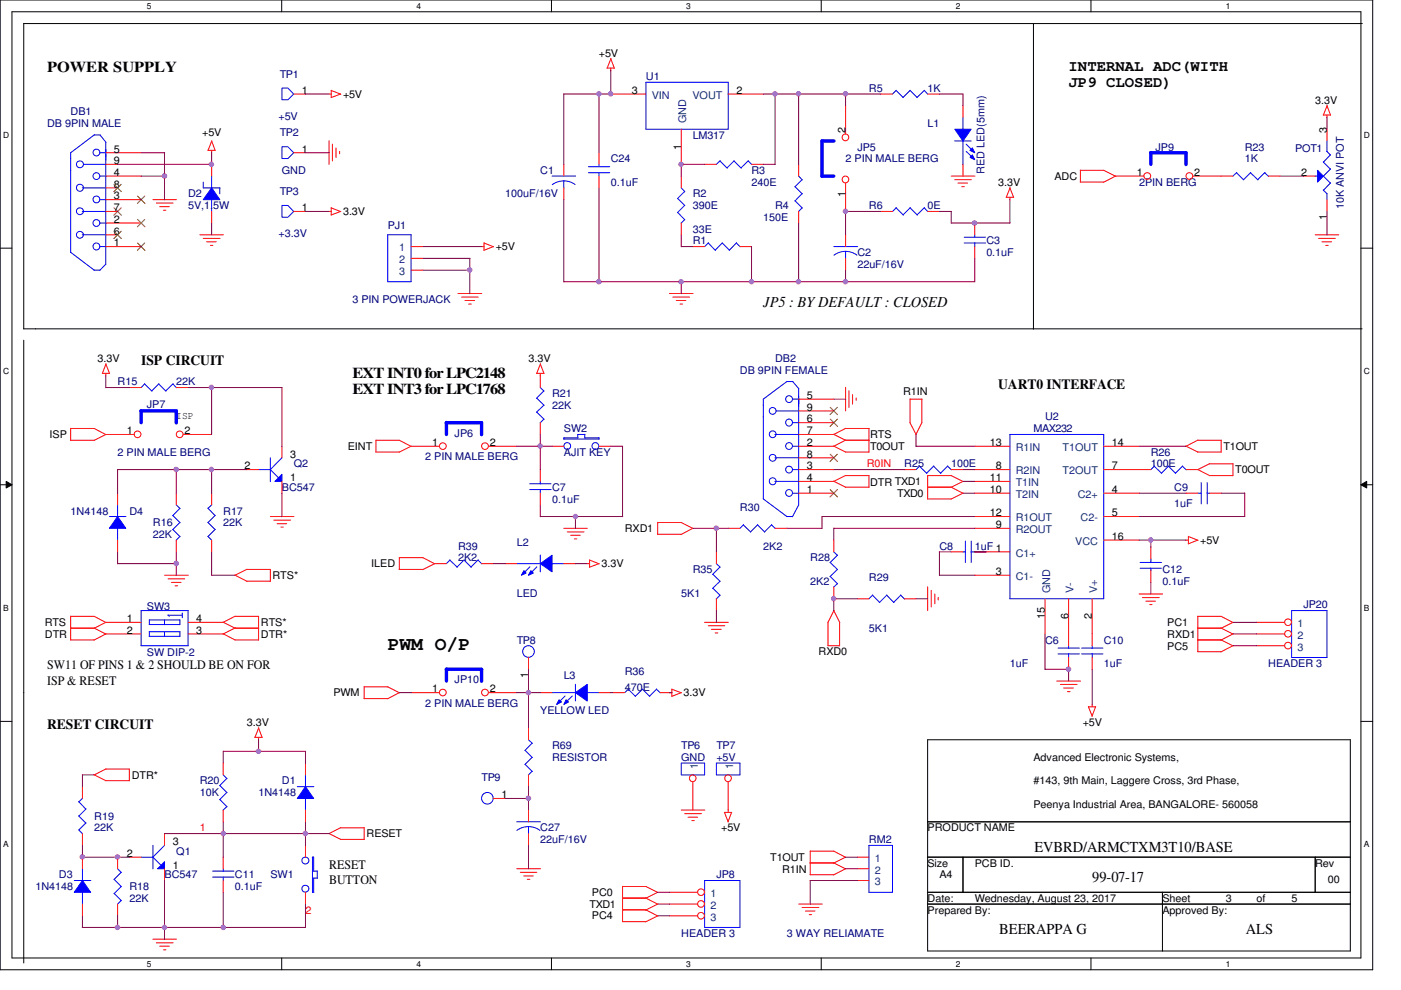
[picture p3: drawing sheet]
<svg xmlns="http://www.w3.org/2000/svg" width="297mm" height="210mm" viewBox="0 0 297 210" stroke-linecap="round" stroke-linejoin="round" font-family="sans-serif">
<path d="M0 0h291v205.6h-291zM2.5 2.5h286v200.6h-286z" fill="none" stroke="#000" stroke-width=".21"/>
<g fill="#fff">
<path d="M31.1 .3h1v2h-1z"/>
<path d="M31.1 203.4h1v2h-1z"/>
</g>
<path d="M59.7 0v2.5M59.7 203.1v2.5" fill="none" stroke="#000" stroke-width=".21"/>
<g fill="#fff">
<path d="M88.3 .3h1v2h-1z"/>
<path d="M88.3 203.4h1v2h-1z"/>
</g>
<path d="M116.9 0v2.5M116.9 203.1v2.5" fill="none" stroke="#000" stroke-width=".21"/>
<g fill="#fff">
<path d="M145.5 .3h1v2h-1z"/>
<path d="M145.5 203.4h1v2h-1z"/>
</g>
<path d="M174.1 0v2.5M174.1 203.1v2.5" fill="none" stroke="#000" stroke-width=".21"/>
<g fill="#fff">
<path d="M202.7 .3h1v2h-1z"/>
<path d="M202.7 203.4h1v2h-1z"/>
</g>
<path d="M231.3 0v2.5M231.3 203.1v2.5" fill="none" stroke="#000" stroke-width=".21"/>
<g fill="#fff">
<path d="M259.9 .3h1v2h-1z"/>
<path d="M259.9 203.4h1v2h-1z"/>
<path d="M.7 27.6h1.2v1.9h-1.2z"/>
<path d="M289.2 27.6h1.2v1.9h-1.2z"/>
<path d="M.7 77.7h1.2v2h-1.2z"/>
<path d="M289.2 77.7h1.2v2h-1.2z"/>
</g>
<path d="M0 52.6h2.5M288.5 52.6h2.5" fill="none" stroke="#000" stroke-width=".21"/>
<g fill="#fff">
<path d="M.7 127.8h1.1v2h-1.1z"/>
<path d="M289.2 127.8h1.1v2h-1.1z"/>
</g>
<path d="M0 102.8h2.5M1.3 102.1l1.2 .7-1.2 .7zM288.5 102.8l1.3-.7v1.4zM288.5 102.8h2.5" fill="none" stroke="#000" stroke-width=".21"/>
<path d="M1.3 102.1l1.2 .7-1.2 .7zM288.5 102.8l1.3-.7v1.4z" fill="#000"/>
<g fill="#fff">
<path d="M.7 178h1.1v2h-1.1z"/>
<path d="M289.2 178h1.1v2h-1.1z"/>
</g>
<g fill="none" stroke="#000" stroke-width=".21">
<path d="M5 5h283.8M5 5v64.7M219.1 5v64.8M5 69.7h283.8M5 72.1v132.1M0 153h2.5M196.7 156.8h89.6v44.8h-89.6zM288.5 153h2.5M196.7 174.2h89.6M196.7 181.7h89.6M196.7 189.2h89.6M196.7 191.7h89.6"/>
<path d="M204.2 181.7v7.5M246.5 189.2v12.5M278.8 181.7v7.5"/>
</g>
<g fill="none" stroke="#f00" stroke-width=".21">
<path d="M69.7 19.9h.5M70.2 19.1v1.6M70.2 19.2l2.1 .8M72.2 19.9l-2 .8M128.7 14.4h1.5M129.5 14.4v.6M129.5 12.4l.8 2.1M129.5 19.9h7.4M129.5 12.4l-.8 2M154.4 19.9h7.4M44.1 31.9h1.5M44.9 31.9v.5"/>
<path d="M44.9 29.9l.7 2M44.9 29.8l-.8 2.1M69.8 29.8v5M70.5 30.6v3.5M71.2 31.4v2M72 32.1v.5M144.4 27.4v7.4M201.7 37.3h5M202.4 38.1h3.5M203.1 38.8h2M203.9 39.6h.6M214.1 39.8l.8 2.1"/>
<path d="M214.2 39.8l-.8 2M280.5 24.4h1.6M281.3 24.4v.5M281.3 22.4l.8 2M281.4 22.4l-.8 2M32.4 42.3h5M33.1 43.1h3.6M33.9 43.8h2M34.7 44.6h.5M42.4 49.8h5M43.1 50.5h3.5M43.8 51.3h2"/>
<path d="M44.6 52h.5M69.7 44.8h.5M72.2 44.8l-2 .8M72.3 44.9l-2.1-.9v1.6M102.1 52.3h.5M102.6 51.5v1.5M102.6 51.5l2 .8M104.6 52.3l-2 .8M213.3 41.8h1.6M214.1 41.8v.6M278.8 49.8h5M279.6 50.5h3.5"/>
<path d="M280.3 51.3h2M281.1 52h.5M22.4 77.2l.8 2h-1.5M22.4 79.2v.5M22.5 77.1l-.8 2.1M97.1 62.2h5M97.9 63h3.5M98.6 63.7h2M99.4 64.5h.5M114.6 77.2l.7 2h-1.6M114.6 79.2v.5M114.6 77.1l-.8 2.1"/>
<path d="M141.9 62.2h5M142.7 63h3.5M143.4 63.7h2M144.2 64.5h.5M179.3 82.1v5M180 82.8v3.6M180.8 83.7v2M181.5 84.4v.5M57.3 109.5h5M58 110.3h3.6M58.8 111h2M59.6 111.8h.5"/>
<path d="M119.5 112h5M120.3 112.8h3.5M121 113.5h2M121.8 114.3h.5M124.5 119.5h.5M125 118.7v1.5M125 118.7l2 .8M127 119.5l-2 .8M251.4 114.5h.6M252 113.7v1.6M252 113.7l2 .9M254 114.5l-2.1 .8"/>
<path d="M34.9 122h5M35.6 122.7h3.6M36.4 123.5h2M37.1 124.2h.6M149.4 132h5M150.2 132.7h3.5M150.8 133.4h2.1M151.6 134.2h.6M196.7 124.4v5.1M197.4 125.2v3.5M198.2 125.9v2.1M198.9 126.7v.5"/>
<path d="M241.5 125.9h5M242.2 126.7h3.6M242.9 127.5h2.1M243.8 128.2h.5M54 156.3h1.5M54.8 156.3v.6M54.8 154.3l.8 2.1M54.9 154.3l-.8 2M141.9 146.9h.5M142.4 146.1v1.5M142.4 146.1l2.1 .8M144.4 146.9l-2 .8"/>
<path d="M224.1 144.4h5M224.8 145.1h3.5M225.5 145.9h2.1M226.3 146.6h.6M230.8 149.8l.8 2M230.8 149.9h1.5M231.6 149.3v.6M232.3 149.9l-.8 2M144.4 171.7h5M145.2 172.5h3.5M145.9 173.3h2M146.7 174h.5"/>
<path d="M153.6 172.2l.8 2M153.6 172.3h1.5M154.4 171.7v.6M155.1 172.3l-.8 2M32.4 199.1h5M33.1 199.9h3.6M109.6 184.2h5M110.3 185h3.5M111 185.7h2.1M111.8 186.4h.5M169.3 191.7h5M170 192.4h3.6"/>
<path d="M170.8 193.2h2M171.6 193.9h.5M33.9 200.6h2M34.7 201.4h.5"/>
</g>
<path d="M136.9 17.4h17.5v10h-17.5zM117 146.9h5M122 145.1v3.5M124.5 146.9h2.5" fill="none" stroke="#00f" stroke-width=".21"/>
<path d="M122 146.9l2.5-1.8v3.5z" fill-rule="evenodd" fill="#00f"/>
<path d="M122 146.9l2.5-1.8v3.5z" fill="none" stroke="#00f" stroke-width=".21"/>
<path d="M118.5 148.4l.5 .4-1 .6z" fill-rule="evenodd" fill="#00f"/>
<path d="M118.5 148.4l.5 .4-1 .6z" fill="none" stroke="#00f" stroke-width=".21"/>
<path d="M120 148.4l.5 .4-1 .6z" fill-rule="evenodd" fill="#00f"/>
<path d="M202.4 29.9h3.5M204.2 24.9v2.5M204.2 29.9v5M176 119.3l1.6 1.5M176.8 117l.8 .8M177.5 117.7l-1.5 1.6M176 122.2l1.6 1.6-.9 .7M177.5 120.7l-1.5 1.6M119.8 147.6l-1.5 1.5M120 148.4l.5 .4-1 .6zM121.3 147.6l-1.5 1.5" fill="none" stroke="#00f" stroke-width=".21"/>
<path d="M176.8 114.5v2.5M176.8 124.5v2.5M114.6 146.9h2.4M127 146.9h2.5" fill="none" stroke="#f00" stroke-width=".21"/>
<path d="M202.4 27.4h3.5l-1.7 2.5z" fill-rule="evenodd" fill="#00f"/>
<path d="M202.4 27.4h3.5l-1.7 2.5z" fill="none" stroke="#00f" stroke-width=".21"/>
<path d="M206.2 32.9l.5 1-1-.5z" fill-rule="evenodd" fill="#00f"/>
<path d="M206.2 32.9l.5 1-1-.5z" fill="none" stroke="#00f" stroke-width=".21"/>
<path d="M206.2 31.4l.5 1-1-.5z" fill-rule="evenodd" fill="#00f"/>
<g fill="none" stroke="#00f" stroke-width=".21">
<path d="M144.4 39.8l.8 .8M152.7 34.1l1.5 1.5M152.7 34.1l-.8 .7M155.6 34.1l1.5 1.5M155.7 34.1l-1.6 1.5M158.6 34.1l.8 .8M158.7 34.1l-1.6 1.5M168.6 39.6l1.5 1.5M169.3 37.3l.8 .8M170 38.1l-1.5 1.5M204.8 30.6l1.6 1.5M204.8 32.1l1.6 1.5"/>
<path d="M206.2 31.4l.5 1-1-.5zM82.2 49.8h5v9.9h-5zM143.7 42.1l1.5 1.5M143.7 45l1.5 1.6-.8 .7M145.2 40.6l-1.6 1.5M145.2 43.6l-1.6 1.5M150.2 51.5l1.5 1.6M150.2 51.5l-.8 .8M153.1 51.5l1.6 1.6M153.2 51.5l-1.6 1.5M156.1 51.5l.8 .8M156.2 51.5l-1.6 1.5"/>
<path d="M168.6 42.6l1.5 1.5M170 41.1l-1.5 1.5M170 44.1l-.7 .8M176.8 52.3h5M179.3 53.3l1.5 .3 .9 .5M179.3 53.3l-1.6 .3-.9 .5M179.3 53.3v1.5M204.4 51.5h4.6M204.4 50.3h4.6M206.7 49.8v.5M206.7 51.5v.8M185 126.2l1.5 1.6"/>
<path d="M185 126.2l-.8 .8M188 126.2l1.5 1.6M188 126.2l-1.5 1.5M191 126.2l.8 .8M191 126.2l-1.5 1.5M46.6 166.5l1.5 1.6M46.6 169.5l1.5 1.6M47.3 164.3l.8 .8M48.1 165.1l-1.5 1.5M48.1 168l-1.5 1.5M48.1 171l-.8 .8M63 166.8h3.5"/>
<path d="M64.8 164.3v2.5M64.8 169.2v2.5M45.1 186h4.5M45.1 184.7h4.5M47.3 184.2v.5M47.3 185.9v.8"/>
</g>
<g fill="none" stroke="#f00" stroke-width=".21">
<path d="M144.4 37.3v2.5M149.4 34.8h2.5M159.3 34.8h2.5M169.3 34.8v2.5M204.2 22.4v2.5M204.2 34.8v2.5M87.2 52.3h2.5M87.2 57.3h2.5M87.2 54.8h2.5M144.4 47.3v2.5M146.9 52.3h2.5M156.9 52.3h2.4"/>
<path d="M169.3 44.8v2.5M179.3 49.8v2.5M179.3 54.8v2.5M206.7 47.3v2.5M206.7 52.3v2.5M181.8 127h2.4M191.7 127h2.5M87.2 146.9h6M103.6 146.9h6M47.3 161.8v2.5M47.3 171.7v2.5M47.3 181.7v2.5"/>
<path d="M47.3 186.7v2.5"/>
<circle cx="93.9" cy="146.8" r=".71"/>
<circle cx="102.8" cy="146.8" r=".71"/>
</g>
<path d="M94.6 141.9h7.5v2.5M94.7 141.9v2.5" fill="none" stroke="#00f" stroke-width=".72"/>
<path d="M64.8 166.8l1.7 2.5h-3.5z" fill-rule="evenodd" fill="#00f"/>
<path d="M64.8 166.8l1.7 2.5h-3.5z" fill="none" stroke="#00f" stroke-width=".21"/>
<path d="M64.8 161.8v2.5M64.8 171.7v2.5" fill="none" stroke="#f00" stroke-width=".21"/>
<path d="M33.4 184.2l1.5-1.5v1.5z" fill-rule="evenodd" fill="#00f"/>
<g fill="none" stroke="#00f" stroke-width=".21">
<path d="M124.8 36.6h4.5M124.8 35.3h4.5M127 34.8v.6M127 36.6v.7M30.6 81.4l1.6 1.5M30.7 81.4l-.8 .8M33.7 81.4l1.5 1.5M33.7 81.4l-1.5 1.5M36.7 81.4l.7 .8M36.7 81.4l-1.6 1.5M36.7 109.3l1.5 1.5M36.7 112.3l1.5 1.5"/>
<path d="M37.4 107.1l.8 .7M38.1 107.8l-1.5 1.5M38.1 110.8l-1.5 1.5M38.1 113.7l-.8 .9M44.1 113.7l.8 .8M44.1 110.7l1.5 1.6M44.1 107.7l1.5 1.6M44.9 107l-.8 .8M45.6 112.2l-1.5 1.5M45.6 109.3l-1.5 1.5M95.4 118.7l1.5 1.6M95.4 118.7l-.7 .8"/>
<path d="M98.4 118.7l1.5 1.6M98.4 118.7l-1.5 1.5M101.3 118.7l.8 .8M101.4 118.7l-1.5 1.5M109.5 119.5h5.1M114.6 117.7v3.5M117 119.5h2.5M29.9 136.9h10M31.7 131.4h6.5l-.1 1.1M31.7 133.9h6.4v1.1M31.7 131.4l-.1 1h6.5M31.7 133.9v1h6.4"/>
<path d="M34.9 131.4v1.1M34.9 133.9v1.1M35.6 130.4l.3 .3M35.6 130.4h3.1M38.6 130v1M39.9 129.5v7.4M39.9 129.5h-10v7.4M133.2 146.1l1.5 1.6M133.3 146.1l-.8 .8M136.2 146.1l1.5 1.6M136.3 146.1l-1.6 1.5M139.2 146.1l.8 .8"/>
<path d="M139.2 146.1l-1.5 1.5M16.7 175.9l.8 .8M16.7 173l1.5 1.5M17.5 169.2l-.8 .8 1.5 1.5M18.2 174.5l-1.5 1.5M18.2 171.5l-1.5 1.5M32.4 179.2v5M34.9 179.2l-2.5 2.6M24.2 186.4l1.5 1.6M24.2 189.4l1.5 1.6M24.9 184.2l.8 .8M25.7 185l-1.5 1.5"/>
<path d="M25.7 188l-1.5 1.5M25.7 190.9l-.8 .8M29.9 181.7h2.5l1.8 1.8M33.4 184.2l1.5-1.5v1.5z"/>
<circle cx="112" cy="138.1" r="1.23"/>
</g>
<g fill="none" stroke="#f00" stroke-width=".21">
<path d="M127 32.4v2.4M127 37.3v2.5M179.3 22.4v6M179.3 38.8v6M22.4 92.1h6M27.4 82.2h2.5M37.4 82.2h2.5M38.9 92.1h6M37.4 104.6v2.5M37.4 114.5v2.5M44.9 104.6v2.5M44.9 114.5v2.5"/>
<path d="M92.2 119.5h2.5M102.1 119.5h2.5M22.4 132h7.5M22.4 134.4h7.5M39.9 132h7.4M39.9 134.4h7.4M112.1 139.4v2.5M130 146.9h2.5M140 146.9h2.4M17.5 166.8v2.5M17.5 176.7v2.5M34.9 176.7v2.5"/>
<path d="M24.9 181.7v2.5M24.9 191.7v2.5M27.4 181.7h2.5M34.9 184.2v2.5"/>
<circle cx="179.2" cy="29.1" r=".71"/>
<circle cx="179.2" cy="38" r=".71"/>
<circle cx="29.2" cy="92.1" r=".71"/>
<circle cx="38.1" cy="92.1" r=".71"/>
</g>
<path d="M174.2 37.3h2.6M176.8 29.9h-2.5v7.5M29.9 87.1h7.5v2.6M29.9 87.1v2.5" fill="none" stroke="#00f" stroke-width=".72"/>
<path d="M114.6 119.5l2.4-1.8v3.5z" fill-rule="evenodd" fill="#00f"/>
<path d="M114.6 119.5l2.4-1.8v3.5z" fill="none" stroke="#00f" stroke-width=".21"/>
<path d="M111.1 121l.4 .5-.9 .5z" fill-rule="evenodd" fill="#00f"/>
<path d="M111.1 121l.4 .5-.9 .5z" fill="none" stroke="#00f" stroke-width=".21"/>
<path d="M112.6 121l.5 .5-1 .5z" fill-rule="evenodd" fill="#00f"/>
<g fill="none" stroke="#00f" stroke-width=".21">
<path d="M43.1 38.6v1.3l3.5-.1M44.9 37.3v2.5M46.6 39.8v1.3M44.9 42.3v2.5M151.9 119.5l.8 .8M112.3 120.2l-1.5 1.6M112.6 121l.5 .5-1 .5zM113.8 120.2l-1.5 1.6M151.1 121.8l1.6 1.5M151.1 124.7l1.6 1.5M152.7 120.2l-1.6 1.6M152.7 123.2l-1.6 1.6"/>
<path d="M152.7 126.2l-.9 .8M184.2 179.2h5v10h-5zM66.2 181.7h.3M66.2 181.7v7.5M66.5 184.7h.8M66.5 186.1v3.1h-.3M66.5 181.7v3M66.5 186.2h.8M67.3 184.7v1.5"/>
<circle cx="64.7" cy="188.4" r=".74"/>
<circle cx="64.7" cy="182.5" r=".74"/>
</g>
<path d="M107.1 119.5h2.5M119.5 119.5h2.5M151.9 117v2.5M151.9 127v2.5M64.8 179.2v2.5M64.8 189.2v2.5M181.8 181.7h2.4M181.8 184.2h2.4M181.8 186.7h2.4" fill="none" stroke="#f00" stroke-width=".21"/>
<path d="M44.9 39.8l1.7 2.5h-3.5z" fill-rule="evenodd" fill="#00f"/>
<g fill="none" stroke="#00f" stroke-width=".21">
<path d="M44.9 39.8l1.7 2.5h-3.5zM23.2 109.5h3.5M24.9 107v2.5M24.9 112v2.5M157.6 111.3l1.6 1.5M157.6 111.3l-.7 .7M160.6 111.3l1.5 1.5M160.7 111.3l-1.6 1.5M163.6 111.3l.8 .8M163.6 111.3l-1.5 1.5M111.3 159.1l1.6 1.5M112.1 156.8l.8 .8"/>
<path d="M112.8 157.6l-1.5 1.5M109.6 174.2h5M111.3 162.1l1.6 1.5M112.1 175.3l1.4 .2 1 .6M112.1 175.3l-1.6 .2-.9 .6M112.1 175.3v1.5M112.8 160.6l-1.5 1.5M112.8 163.5l-.8 .8"/>
<circle cx="103.3" cy="169.3" r="1.23"/>
</g>
<path d="M44.9 34.8v2.5M44.9 44.8v2.5M154.4 112h2.5M164.3 112h2.5M112.1 154.3v2.5M104.6 169.3h2.5M112.1 164.3v2.5M112.1 171.7v2.5M112.1 176.7v2.5" fill="none" stroke="#f00" stroke-width=".21"/>
<path d="M24.9 109.5l1.8 2.5h-3.5z" fill-rule="evenodd" fill="#00f"/>
<path d="M59.8 18.7h1.2l1.3 1.2-1.3 1.3h-1.2zM59.8 31.1h1.2l1.3 1.3-1.3 1.2h-1.2zM59.8 43.6h1.2l1.3 1.2-1.3 1.3h-1.2zM24.9 109.5l1.8 2.5h-3.5z" fill="none" stroke="#00f" stroke-width=".21"/>
<g fill="none" stroke="#f00" stroke-width=".21">
<path d="M62.3 19.9h2.5M62.3 32.4h2.5M62.3 44.8h2.5M87.2 94.6h6M103.6 94.6h6M24.9 104.6v2.5M24.9 114.5v2.5"/>
<circle cx="93.9" cy="94.6" r=".71"/>
<circle cx="102.8" cy="94.6" r=".71"/>
</g>
<path d="M94.6 89.6h7.5v2.6M94.7 89.6v2.5" fill="none" stroke="#00f" stroke-width=".72"/>
<path d="M59.1 101.3l.7-.7v1.5h-1.5z" fill-rule="evenodd" fill="#00f"/>
<path d="M262.2 36.6l1.5 1.5M262.2 36.6l-.8 .7M265.1 36.6l1.6 1.5M265.2 36.6l-1.6 1.5M268.1 36.6l.8 .8M268.2 36.6l-1.5 1.5M54.8 99.6h2.5l1.8 1.7M57.3 97.1v5M59.8 97.1l-2.5 2.5M59.1 101.3l.7-.7v1.5h-1.5zM144.4 161.8h5v2.5h-5z" fill="none" stroke="#00f" stroke-width=".21"/>
<g fill="none" stroke="#f00" stroke-width=".21">
<path d="M258.9 37.3h2.5M268.9 37.3h2.5M52.3 99.6h2.5M59.8 94.6v2.5M59.8 102.1v2.5M146.9 165.8v5.9"/>
<circle cx="146.9" cy="165" r=".71"/>
</g>
<path d="M279.4 36.1l1.2 1.2-1.2 1.3z" fill="#00f"/>
<g fill="none" stroke="#00f" stroke-width=".21">
<path d="M117 37.3h5M119.5 38.4l1.5 .2 .9 .5M119.5 38.4l-1.5 .2-.9 .6M119.5 38.4v1.5M278.8 37.3h.6M279.4 36.1l1.2 1.2-1.2 1.3zM280.5 37.3l1.6 1.5M280.5 34.3l1.6 1.6M281.3 32.1l.8 .8M281.3 29.8v2.3M282.1 38.8l-1.5 1.5M282.1 35.8l-1.5 1.5"/>
<path d="M282.1 32.8l-1.5 1.6M280.5 40.3l.8 .8M281.3 41v1.3M151.9 161.8h5v2.5h-5zM15.7 186.7h3.6M17.5 184.1v2.6M17.5 189.1v2.6"/>
</g>
<g fill="none" stroke="#f00" stroke-width=".21">
<path d="M119.5 34.8v2.5M119.5 39.8v2.5M276.3 37.3h2.5M281.3 27.4v2.5M281.3 42.3v2.5M154.4 165.8v5.9"/>
<circle cx="154.4" cy="165" r=".71"/>
</g>
<path d="M17.5 186.7l1.7 2.5h-3.5z" fill-rule="evenodd" fill="#00f"/>
<g fill="none" stroke="#00f" stroke-width=".21">
<path d="M190 19.2l1.5 1.5M190 19.1l-.8 .8M193 19.2l1.5 1.5M193 19.1l-1.5 1.6M196 19.2l.7 .8M196 19.1l-1.6 1.6M17.4 39.8h5M17.7 34.8h4.7M20 28.6h1.2M20 28.6l-5 3.8v21.1M21.2 32.4h1.2M21.2 37.3h1.3"/>
<path d="M21.2 28.6l1.3 1.6M22.4 30.1v25.9l-1.2 1.3M14.9 53.5l5.1 3.8M17.4 49.8h5M17.4 44.8h5M19.9 57.3h1.3M21.2 52.3h1.3M21.2 47.3h1.3M21.2 42.3h1.3M190 44.1l1.5 1.5M190 44l-.8 .8M193 44.1l1.5 1.5"/>
<path d="M193 44l-1.5 1.6M196 44.1l.7 .8M196 44l-1.6 1.6M113.8 84.4l1.6 1.5-1.7 1.5M113.8 87.4l1.6 1.5M114.6 82.2l.8 .7M115.3 82.9l-1.6 1.6M115.3 88.9l-.8 .8M119.5 93.1h7.5M122.5 92.1h1.5M122.5 92.8h-3v.3M122.5 92.1v.8"/>
<path d="M123.9 92.8h3.1v.3M124 92.1v.7M164.3 92.1h5M164.3 97.1h5M164.5 87.1h4.8M166.8 80.9h1.3l1.3 1.5M166.9 80.9l-5.1 3.7v21.2M168 84.6h1.3M168.1 99.6h1.3M168.1 94.6h1.3M168.1 89.6h1.3M169.3 82.4v24.7"/>
<path d="M194.9 98.8l1.6 1.6M195 98.8l-.8 .8M197.9 98.8l1.6 1.6M198 98.8l-1.5 1.5M200.9 98.8l.8 .8M201 98.8l-1.6 1.5M214.1 92.1h19.9v34.9h-19.9zM244.7 98.8l1.6 1.6M244.8 98.8l-.8 .8M247.7 98.8l1.6 1.6M247.8 98.8l-1.6 1.5M250.7 98.8l.8 .8"/>
<path d="M250.7 98.8l-1.5 1.5M112.3 103.8h4.5M112.3 102.6h4.5M114.6 102.1v.5M114.6 103.8v.8M161.8 105.7l5 3.8h1.3M164.3 102.1h5M168.1 104.6h1.3M169.3 107.1h.1M169.3 107.1l-1.3 2.5M204.2 117h.5M204.7 114.7v4.6"/>
<path d="M205.9 117h.8M205.9 114.7v4.6M241.7 119.3h4.5M244 118.5v.8M254 104.6h.7M254.7 102.3v4.5M255.9 104.6h.6M255.9 102.3v4.5M224.3 138.6h4.6M224.3 137.4h4.6M226.6 136.9v.6M226.6 138.6v.8"/>
<path d="M229.3 138.6h4.5M229.3 137.4h4.5M231.6 136.9v.6M231.6 138.6v.8M241.7 120.5h4.5M244 120.4v.6M273.9 129.5h7.4v9.9h-7.4zM17.5 186.7l1.7 2.5h-3.5zM149.4 186.7h7.5v9.9h-7.5z"/>
<circle cx="16.9" cy="39.8" r=".75"/>
<circle cx="17" cy="34.8" r=".74"/>
<circle cx="20.4" cy="32.3" r=".72"/>
<circle cx="20.4" cy="37.3" r=".72"/>
<circle cx="17" cy="49.8" r=".74"/>
<circle cx="17" cy="44.8" r=".74"/>
<circle cx="20.4" cy="52.2" r=".73"/>
<circle cx="20.4" cy="47.3" r=".72"/>
<circle cx="20.4" cy="42.3" r=".72"/>
<circle cx="120.3" cy="94.6" r=".72"/>
<circle cx="126.2" cy="94.6" r=".72"/>
<circle cx="163.8" cy="97.1" r=".72"/>
<circle cx="163.8" cy="92.1" r=".72"/>
<circle cx="163.8" cy="87.1" r=".72"/>
<circle cx="167.3" cy="89.6" r=".73"/>
<circle cx="167.3" cy="94.6" r=".72"/>
<circle cx="167.3" cy="84.6" r=".72"/>
<circle cx="167.3" cy="99.6" r=".72"/>
<circle cx="163.8" cy="102" r=".73"/>
<circle cx="167.3" cy="104.5" r=".72"/>
</g>
<g fill="none" stroke="#f00" stroke-width=".21">
<path d="M186.7 19.9h2.5M196.7 19.9h2.5M22.4 37.3h7.5M22.4 39.8h2.5M22.4 34.8h2.5M22.4 32.4h7.5M229 38.6h5M229.1 36.1v2.5M229.1 36.1h5M234 36.1l2.6 1.3M242.5 37.3h-6l-2.5 1.4M252.9 37.3h6"/>
<path d="M22.4 44.8h2.5M22.4 52.3h7.5M22.4 47.3h7.5M22.4 42.3h7.5M22.4 49.8h2.5M186.7 44.8h2.5M196.7 44.8h2.5M114.6 79.7v2.5M14.9 93.3h5.1M15 90.8v2.5M15 90.8h5M20 90.8l2.5 1.4"/>
<path d="M22.4 92.1l-2.5 1.3M79.7 95.8h5M79.7 93.3h5M79.7 93.3v2.5M84.7 93.3l2.5 1.4M87.2 94.6l-2.6 1.3M114.6 89.6v2.5M114.6 99.6v2.5M117 94.6h2.5M127 94.6h2.5M169.3 99.6h7.5M169.3 89.6h7.5"/>
<path d="M169.3 97.1h7.5M169.3 87.1h7.5M169.3 84.6h7.5M176.7 94.6l2.6 1.2h4.9M176.7 92.1l2.5 1.2h5.1M179.3 90.8h5M179.3 93.3l-2.5 1.3h-7.5M179.3 90.8l-2.5 1.3h-7.5M184.2 90.8v5.1M191.7 99.6h2.5M192.9 89.6l1.3 2.5M193 84.6h2.5"/>
<path d="M193 84.6v5M195.4 84.6v5.1M195.4 89.6l-1.2 2.6M201.7 99.6h2.5M206.7 99.6h7.4M206.7 94.6h7.4M234 99.6h10M234 94.6h7.5M251.4 94.6l2.6 1.2M253.9 95.8h5M253.9 99.5l2.6 1.3M254 93.3h4.9v2.6"/>
<path d="M254 93.3l-2.5 1.3M256.5 98.3h4.9M256.5 98.3l-2.5 1.3h-2.5M261.4 98.3v2.6M84.7 118.2h5l2.5 1.3-2.6 1.3M84.7 118.2v2.5M114.6 104.6v2.5M139.4 113.3h5M139.4 110.7v2.6M139.4 110.8h5.1M144.4 110.8l2.5 1.3M146.9 112l-2.5 1.3"/>
<path d="M169.3 104.6h7.5M176.7 102l2.5 1.3h5M179.3 100.8h5M179.3 100.8l-2.5 1.3h-7.5M184.2 100.8v2.5M196.6 105.8h5.1M196.6 103.3h5.1M201.7 117h2.5M201.7 103.3l2.5 1.3M201.7 100.8l2.5 1.3M201.7 100.8h-5v5M204.2 104.6l-2.6 1.2"/>
<path d="M204.2 102.1l-2.6 1.2M206.7 104.6h7.4M206.7 102.1h7.4M206.7 117h7.4M206.7 109.5h7.4M206.7 112h7.4M234 104.6h7.5M234 109.5h7.5M234 114.5h7.5M244 116v2.5M251.5 104.6h2.5M256.4 100.8h5"/>
<path d="M256.5 104.6h2.4M14.9 135.7h5.1M14.9 133.2h5.1M20 133.2l2.5 1.3M20 130.7l2.5 1.3M20 130.7l-5-.1v5.1M22.4 134.4l-2.5 1.3M22.4 132l-2.5 1.2M47.3 131.9l2.5 1.3M47.3 134.4l2.5 1.3M49.8 135.7h5M49.8 133.2h5.1"/>
<path d="M49.8 121.9l2.5 1.3M49.8 130.7h5.1M49.9 130.6l-2.6 1.4M49.9 133.1l-2.6 1.3M52.3 123.2h5M52.3 120.7h5.1M52.4 120.7l-2.6 1.3M54.8 130.7v5M57.3 120.7v2.6M84.6 120.7h5.1M175.5 136.9h2.5M176.8 129.5l1.3 2.5"/>
<path d="M176.8 129.4l-1.2 2.5v5M178 132v4.9M206.7 122h7.4M221.6 127v7.4M226.6 127v9.9M226.6 139.4v2.5M231.6 127v9.9M231.6 139.4v2.5M244 121v2.5M253.9 138.2h5M253.9 135.7h5l2.5 1.2M253.9 133.2h5l2.5 1.3"/>
<path d="M261.4 136.9l-2.5 1.3M261.4 134.4l-2.5 1.3M261.4 132l-2.5 1.2M261.4 132l-2.5-1.3-4.9-.1v7.6M266.4 132h6M266.4 134.4h6M266.4 136.9h6M77.2 148.1h5M82.2 145.6l2.5 1.3M82.3 145.6h-5.1v2.5M84.7 146.9l-2.5 1.3M19.9 164.3l2.5 1.2"/>
<path d="M22.4 165.5h5M22.4 163.1h5.1M22.5 163l-2.5 1.3M27.4 163.1v2.5M72.2 175.5h5.1M72.3 175.5l-2.5 1.2M77.2 175.5v2.5h-5l-2.5-1.3M17.5 181.7v2.5M17.5 191.7v2.5M131.9 195.4h5M131.9 192.9h5.1l2.5 1.3M131.9 190.4h5.1l2.5 1.3"/>
<path d="M132 187.9v7.5M132 188h5l2.5 1.2M139.4 194.2l-2.5 1.3M139.4 189.2l-2.5 1.3M139.4 191.7l-2.5 1.3M141.9 189.2h6M141.9 191.7h6M141.9 194.2h6M171.7 185.5h5.1M171.7 183h5.1M171.8 180.4v5.1M171.8 180.5h5"/>
<path d="M176.8 183l2.5 1.2M176.8 180.5l2.5 1.3M179.3 184.2l-2.6 1.3M179.3 181.7l-2.6 1.3"/>
<circle cx="243.3" cy="37.3" r=".71"/>
<circle cx="252.2" cy="37.3" r=".71"/>
<circle cx="273.1" cy="134.4" r=".71"/>
<circle cx="273.1" cy="131.9" r=".71"/>
<circle cx="273.1" cy="136.9" r=".71"/>
<circle cx="148.6" cy="194.2" r=".71"/>
<circle cx="148.6" cy="191.7" r=".71"/>
<circle cx="148.6" cy="189.2" r=".71"/>
</g>
<g fill="none" stroke="#804000" stroke-width=".21">
<path d="M24.2 39.1l1.5 1.5M25.7 39.1l-1.6 1.5M24.2 44.1l1.5 1.5M24.2 49l1.5 1.6M25.7 44.1l-1.6 1.5M25.7 49l-1.6 1.6M29.2 51.5l1.5 1.6M29.2 46.5l1.5 1.6M29.2 41.6l1.5 1.5M30.7 51.5l-1.6 1.6M30.7 46.5l-1.6 1.6M30.7 41.6l-1.6 1.5"/>
<path d="M176 88.9l1.6 1.5M176 96.3l1.6 1.6M176 86.4l1.6 1.5M177.5 88.9l-1.5 1.5M177.5 96.3l-1.5 1.6M177.5 86.4l-1.5 1.5M176 103.8l1.6 1.6M177.5 103.8l-1.5 1.6"/>
</g>
<path d="M244 32.4h7.5v2.5M244 32.3v2.5" fill="none" stroke="#00f" stroke-width=".72"/>
<g fill="none" stroke="#800040" stroke-width=".21">
<path d="M64.7 19.9h5.1M119.5 19.9v14.9M127 19.9v12.5M129.5 14.9v5h-10M161.8 19.9h25M164.3 19.9v14.9M169.3 19.9v14.9M179.3 19.9v2.5M199.2 19.9h5M204.2 19.9v2.5M24.9 34.8h20M29.9 32.4h5"/>
<path d="M29.9 37.3h5M34.9 32.4v10M44.9 32.4v2.5M64.8 32.4h5M127 39.8v20M144.4 34.8h5M144.4 34.8v2.6M161.8 34.8h2.6M271.4 37.3h5M281.3 24.9v2.5M44.9 47.3v2.5M64.7 44.8h5.1"/>
<path d="M89.7 52.3h12.4M89.7 57.3h9.9M89.7 54.8h9.9M99.6 54.8v7.5M119.5 59.7h87.2M119.5 42.3v17.5M144.4 49.8v2.5M144.4 59.7v2.6M144.4 52.3h2.5M159.3 52.3v7.5M169.3 47.2v12.5M179.3 44.8h7.5"/>
<path d="M179.3 44.8v5M179.3 57.3v2.5M199.2 44.8h2.5M201.7 47.3h12.5M201.7 44.8v2.5M206.7 54.8v5M214.1 42.3v5M281.3 44.8v5M22.4 79.7v2.5M22.4 82.2h5.1M37.4 99.6v5M39.9 82.2h19.9v12.5"/>
<path d="M44.9 82.1v10M44.9 99.6v5M52.4 99.6h-27.5v5M109.6 94.6h7.5M114.6 92.1v7.5M129.5 94.6h2.5M132 94.6v15M176.8 99.6h15M176.8 84.6h2.5M194.2 94.6h12.5M194.2 92.1v2.6M204.2 99.6h2.5"/>
<path d="M241.5 94.6h10M24.9 117v2.5h12.5M37.4 117v5M44.9 117v5M59.8 104.6v5M104.6 119.5h2.5M114.6 107.1v2.5M114.6 109.5h17.4M122 119.5h2.5M122 109.5v2.6M146.9 112h7.5M151.9 112v5"/>
<path d="M166.8 112h7.5M174.3 109.5h32.4M174.3 109.5v2.5M176.8 112h29.9M176.8 112v2.5M199.1 117h2.6M199.2 117v5M204.2 104.6h2.5M204.2 102.1h2.5M206.6 117h2.5M241.5 104.6h10M241.5 109.5h22.4"/>
<path d="M241.5 114.5h10M244 114.5v1.5M258.9 104.6h5M263.9 104.5v5M44.9 122h5M151.9 129.5v2.5M176.7 127h5.1M176.8 126.9v2.6M194.2 127h2.5M199.2 122h7.5M221.6 134.4v7.5M244 123.5v2.5"/>
<path d="M261.4 136.9h5M261.4 134.4h5M261.4 132h5M54.8 156.8v2.5M64.8 159.3v2.5M64.8 159.3h-17.5v2.5M84.7 146.9h2.5M109.5 146.9h5.1M112.1 141.9v12.4M129.5 146.9h.5M141.9 146.9h.5M221.6 141.9h5"/>
<path d="M226.6 141.9v2.5M231.6 141.9v7.5M17.4 164.3h2.6M17.5 164.3v2.5M17.5 179.2v2.6M34.9 176.7h34.9M47.3 174.2v7.6M64.8 174.2v5.1M107.1 169.3h5M112.1 166.8v4.9M112.1 179.2v5M17.4 181.7h10"/>
<path d="M17.4 196.6h47.4M17.5 194.2v2.5M24.9 194.1v2.5M34.9 186.7v12.5M47.3 189.2v7.5M64.8 191.7v5M139.4 191.7h2.6M139.4 189.2h2.6M139.4 194.2h2.6M171.7 186.7h10.1M171.8 186.7v5M179.2 181.7h2.6"/>
<path d="M179.2 184.2h2.6"/>
</g>
<circle cx="44.8" cy="99.5" r=".48" fill="#f0f"/>
<circle cx="44.8" cy="99.5" r=".48" fill="none" stroke="#f0f" stroke-width=".21"/>
<circle cx="144.4" cy="34.8" r=".47" fill="#f0f"/>
<circle cx="144.4" cy="34.8" r=".47" fill="none" stroke="#f0f" stroke-width=".21"/>
<circle cx="179.3" cy="44.8" r=".48" fill="#f0f"/>
<circle cx="179.3" cy="44.8" r=".48" fill="none" stroke="#f0f" stroke-width=".21"/>
<circle cx="17.5" cy="181.7" r=".48" fill="#f0f"/>
<circle cx="17.5" cy="181.7" r=".48" fill="none" stroke="#f0f" stroke-width=".21"/>
<circle cx="169.3" cy="19.9" r=".47" fill="#f0f"/>
<circle cx="169.3" cy="19.9" r=".47" fill="none" stroke="#f0f" stroke-width=".21"/>
<circle cx="47.3" cy="176.7" r=".48" fill="#f0f"/>
<circle cx="47.3" cy="176.7" r=".48" fill="none" stroke="#f0f" stroke-width=".21"/>
<circle cx="206.6" cy="47.3" r=".47" fill="#f0f"/>
<circle cx="206.6" cy="47.3" r=".47" fill="none" stroke="#f0f" stroke-width=".21"/>
<circle cx="44.8" cy="82.1" r=".47" fill="#f0f"/>
<circle cx="44.8" cy="82.1" r=".47" fill="none" stroke="#f0f" stroke-width=".21"/>
<circle cx="114.5" cy="94.6" r=".48" fill="#f0f"/>
<circle cx="114.5" cy="94.6" r=".48" fill="none" stroke="#f0f" stroke-width=".21"/>
<circle cx="164.3" cy="19.9" r=".48" fill="#f0f"/>
<circle cx="164.3" cy="19.9" r=".48" fill="none" stroke="#f0f" stroke-width=".21"/>
<circle cx="179.3" cy="19.9" r=".48" fill="#f0f"/>
<circle cx="179.3" cy="19.9" r=".48" fill="none" stroke="#f0f" stroke-width=".21"/>
<circle cx="37.4" cy="99.5" r=".49" fill="#f0f"/>
<circle cx="37.4" cy="99.5" r=".49" fill="none" stroke="#f0f" stroke-width=".21"/>
<circle cx="24.9" cy="181.7" r=".48" fill="#f0f"/>
<circle cx="24.9" cy="181.7" r=".48" fill="none" stroke="#f0f" stroke-width=".21"/>
<circle cx="54.8" cy="159.3" r=".48" fill="#f0f"/>
<circle cx="54.8" cy="159.3" r=".48" fill="none" stroke="#f0f" stroke-width=".21"/>
<circle cx="64.7" cy="176.7" r=".49" fill="#f0f"/>
<circle cx="64.7" cy="176.7" r=".49" fill="none" stroke="#f0f" stroke-width=".21"/>
<circle cx="226.5" cy="141.9" r=".49" fill="#f0f"/>
<circle cx="226.5" cy="141.9" r=".49" fill="none" stroke="#f0f" stroke-width=".21"/>
<circle cx="122" cy="109.5" r=".47" fill="#f0f"/>
<circle cx="122" cy="109.5" r=".47" fill="none" stroke="#f0f" stroke-width=".21"/>
<circle cx="144.4" cy="59.7" r=".47" fill="#f0f"/>
<circle cx="144.4" cy="59.7" r=".47" fill="none" stroke="#f0f" stroke-width=".21"/>
<circle cx="169.3" cy="59.7" r=".47" fill="#f0f"/>
<circle cx="169.3" cy="59.7" r=".47" fill="none" stroke="#f0f" stroke-width=".21"/>
<circle cx="37.4" cy="119.5" r=".48" fill="#f0f"/>
<circle cx="37.4" cy="119.5" r=".48" fill="none" stroke="#f0f" stroke-width=".21"/>
<circle cx="34.9" cy="196.6" r=".47" fill="#f0f"/>
<circle cx="34.9" cy="196.6" r=".47" fill="none" stroke="#f0f" stroke-width=".21"/>
<circle cx="34.9" cy="37.3" r=".48" fill="#f0f"/>
<circle cx="34.9" cy="37.3" r=".48" fill="none" stroke="#f0f" stroke-width=".21"/>
<circle cx="159.3" cy="59.7" r=".47" fill="#f0f"/>
<circle cx="159.3" cy="59.7" r=".47" fill="none" stroke="#f0f" stroke-width=".21"/>
<circle cx="47.3" cy="196.6" r=".47" fill="#f0f"/>
<circle cx="47.3" cy="196.6" r=".47" fill="none" stroke="#f0f" stroke-width=".21"/>
<circle cx="24.9" cy="196.6" r=".48" fill="#f0f"/>
<circle cx="24.9" cy="196.6" r=".48" fill="none" stroke="#f0f" stroke-width=".21"/>
<circle cx="179.3" cy="59.7" r=".48" fill="#f0f"/>
<circle cx="179.3" cy="59.7" r=".48" fill="none" stroke="#f0f" stroke-width=".21"/>
<circle cx="99.6" cy="57.2" r=".48" fill="#f0f"/>
<circle cx="99.6" cy="57.2" r=".48" fill="none" stroke="#f0f" stroke-width=".21"/>
<circle cx="129.5" cy="19.9" r=".48" fill="#f0f"/>
<circle cx="129.5" cy="19.9" r=".48" fill="none" stroke="#f0f" stroke-width=".21"/>
<circle cx="243.9" cy="114.5" r=".48" fill="#f0f"/>
<circle cx="243.9" cy="114.5" r=".48" fill="none" stroke="#f0f" stroke-width=".21"/>
<circle cx="44.8" cy="34.8" r=".47" fill="#f0f"/>
<circle cx="44.8" cy="34.8" r=".47" fill="none" stroke="#f0f" stroke-width=".21"/>
<circle cx="127" cy="19.9" r=".48" fill="#f0f"/>
<circle cx="127" cy="19.9" r=".48" fill="none" stroke="#f0f" stroke-width=".21"/>
<circle cx="127" cy="59.7" r=".48" fill="#f0f"/>
<circle cx="127" cy="59.7" r=".48" fill="none" stroke="#f0f" stroke-width=".21"/>
<circle cx="112" cy="146.8" r=".48" fill="#f0f"/>
<circle cx="112" cy="146.8" r=".48" fill="none" stroke="#f0f" stroke-width=".21"/>
<circle cx="176.8" cy="126.9" r=".49" fill="#f0f"/>
<circle cx="176.8" cy="126.9" r=".49" fill="none" stroke="#f0f" stroke-width=".21"/>
<circle cx="151.9" cy="112" r=".49" fill="#f0f"/>
<circle cx="151.9" cy="112" r=".49" fill="none" stroke="#f0f" stroke-width=".21"/>
<circle cx="112" cy="169.2" r=".48" fill="#f0f"/>
<circle cx="112" cy="169.2" r=".48" fill="none" stroke="#f0f" stroke-width=".21"/>
<text font-size="4" x="82.2" y="137.8">PWM O/P</text>
<g font-size="3.2">
<text x="10" y="15.4">POWER SUPPLY</text>
<text x="226.6" y="15.1">INTERNAL ADC(WITH</text>
<text x="226.6" y="18.5">JP9 CLOSED)</text>
<text x="161.8" y="65.1">JP5 : BY DEFAULT : CLOSED</text>
<text x="74.7" y="80.1">EXT INT0 for LPC2148</text>
<text x="74.7" y="83.5">EXT INT3 for LPC1768</text>
<text x="219.3" y="180.6">EVBRD/ARMCTXM3T10/BASE</text>
<text x="231.6" y="187.1">99-07-17</text>
<text x="211.9" y="198">BEERAPPA G</text>
<text x="264.2" y="198">ALS</text>
</g>
<g font-size="3">
<text x="29.9" y="77.4">ISP CIRCUIT</text>
<text x="211.6" y="82.4">UART0 INTERFACE</text>
<text x="10" y="154.6">RESET CIRCUIT</text>
</g>
<g font-size="2.8">
<text x="10" y="141.9">SW11 OF PINS 1 &amp; 2 SHOULD BE ON FOR</text>
<text x="10" y="145.2">ISP &amp; RESET</text>
<text x="69.8" y="184.2">RESET</text>
<text x="69.8" y="187.5">BUTTON</text>
</g>
<g font-size="2.2">
<text x="127" y="12">+5V</text>
<text x="64" y="19.9">1</text>
<text x="72.7" y="20.7">+5V</text>
<text x="133.9" y="19.9">3</text>
<text x="156.1" y="19.9">2</text>
<text x="278.8" y="22">3.3V</text>
<text x="42.9" y="28.9">+5V</text>
<text x="179.2" y="28.2" transform="rotate(-90 179.2 28.2)">2</text>
<text x="281.3" y="28.2" transform="rotate(-90 281.3 28.2)">3</text>
<text x="24.2" y="34.8">9</text>
<text x="24.2" y="32.3">5</text>
<text x="64" y="32.3">1</text>
<text x="144.4" y="31.7" transform="rotate(-90 144.4 31.7)">1</text>
<text x="24.2" y="37.3">4</text>
<text x="24.2" y="39.8">8</text>
<text x="179.2" y="41.7" transform="rotate(-90 179.2 41.7)">1</text>
<text x="211.6" y="39.4">3.3V</text>
<text x="223.6" y="38.1">ADC</text>
<text x="241" y="37.3">1</text>
<text x="253.2" y="37.3">2</text>
<text x="275.8" y="37.3">2</text>
<text x="24.2" y="47.2">2</text>
<text x="24.2" y="42.3">3</text>
<text x="24.2" y="44.8">7</text>
<text x="64" y="44.8">1</text>
<text x="72.7" y="45.6">3.3V</text>
<text x="281.3" y="46.7" transform="rotate(-90 281.3 46.7)">1</text>
<text x="24.2" y="52.2">1</text>
<text x="24.2" y="49.7">6</text>
<text x="105.1" y="53.1">+5V</text>
<text x="20.7" y="76.7">3.3V</text>
<text x="112.1" y="76.7">3.3V</text>
<text x="191.5" y="83.7">R1IN</text>
<text x="37.4" y="88.9">ISP</text>
<text x="171.1" y="89.6">6</text>
<text x="171.1" y="87.1">9</text>
<text x="171.1" y="84.6">5</text>
<text x="10.5" y="92.9">ISP</text>
<text x="26.9" y="92.1">1</text>
<text x="39.1" y="92.1">2</text>
<text x="73.7" y="95.4">EINT</text>
<text x="91.6" y="94.6">1</text>
<text x="103.8" y="94.6">2</text>
<text x="171.1" y="94.6">2</text>
<text x="171.1" y="92.1">7</text>
<text x="184.5" y="92.9">RTS</text>
<text x="184.5" y="95.4">T0OUT</text>
<text x="209.8" y="94.6">13</text>
<text x="235.8" y="94.6">14</text>
<text x="259.4" y="95.4">T1OUT</text>
<text x="51.8" y="99.5">2</text>
<text x="61.5" y="97">3</text>
<text x="171.1" y="99.5">3</text>
<text x="171.1" y="97">8</text>
<text x="211.1" y="99.5">8</text>
<text x="235.8" y="99.5">7</text>
<text x="261.9" y="100.4">T0OUT</text>
<text x="61.5" y="102">1</text>
<text x="171.1" y="104.5">1</text>
<text x="171.1" y="102">4</text>
<text x="184.5" y="103.1">DTR TXD1</text>
<text x="190.2" y="105.3">TXD0</text>
<text x="209.8" y="104.5">10</text>
<text x="209.8" y="102">11</text>
<text x="235.8" y="104.5">4</text>
<text x="132.5" y="112.8">RXD1</text>
<text x="209.8" y="109.5">12</text>
<text x="211.1" y="112">9</text>
<text x="235.8" y="109.5">5</text>
<text x="235.8" y="114.5">16</text>
<text x="254.5" y="115.3">+5V</text>
<text x="57.8" y="122.8">RTS*</text>
<text x="78.7" y="120.3">ILED</text>
<text x="127.5" y="120.3">3.3V</text>
<text x="211.1" y="121.9">3</text>
<text x="26.9" y="131.9">1</text>
<text x="41.6" y="131.9">4</text>
<text x="221.5" y="131.3" transform="rotate(-90 221.5 131.3)">15</text>
<text x="226.5" y="131.3" transform="rotate(-90 226.5 131.3)">6</text>
<text x="231.5" y="131.3" transform="rotate(-90 231.5 131.3)">2</text>
<text x="9.5" y="135.2">DTR</text>
<text x="9.5" y="132.7">RTS</text>
<text x="26.9" y="134.4">2</text>
<text x="41.6" y="134.4">3</text>
<text x="55.3" y="132.7">RTS*</text>
<text x="55.3" y="135.2">DTR*</text>
<text x="247.5" y="137.7">PC5</text>
<text x="247.5" y="135.2">RXD1</text>
<text x="247.5" y="132.7">PC1</text>
<text x="112" y="143.8" transform="rotate(-90 112 143.8)">1</text>
<text x="173.6" y="138.9">RXD0</text>
<text x="70.7" y="147.7">PWM</text>
<text x="91.6" y="146.8">1</text>
<text x="103.8" y="146.8">2</text>
<text x="144.9" y="147.7">3.3V</text>
<text x="52.3" y="153.9">3.3V</text>
<text x="229.6" y="153.9">+5V</text>
<text x="219.1" y="161.3">Advanced Electronic Systems,</text>
<text x="27.9" y="165.1">DTR*</text>
<text x="219.1" y="166.3">#143, 9th Main, Laggere Cross, 3rd Phase,</text>
<text x="106.3" y="169.2">1</text>
<text x="219.1" y="171.3">Peenya Industrial Area, BANGALORE- 560058</text>
<text x="36.6" y="179.2">3</text>
<text x="77.7" y="177.5">RESET</text>
<text x="152.9" y="176.3">+5V</text>
<text x="196.7" y="176.3">PRODUCT NAME</text>
<text x="26.9" y="181.7">2</text>
<text x="36.6" y="184.1">1</text>
<text x="163.3" y="182.5">T1OUT</text>
<text x="165.8" y="185">R1IN</text>
<text x="196.7" y="183.8">Size</text>
<text x="206.7" y="183.8">PCB ID.</text>
<text x="278.8" y="183.8">Rev</text>
<text x="125.5" y="190">PC0</text>
<text x="196.7" y="191.2">Date:</text>
<text x="199.2" y="186.2">A4</text>
<text x="206.7" y="191.2">Wednesday, August 23, 2017</text>
<text x="246.5" y="191.2">Sheet</text>
<text x="259.9" y="191.2">3</text>
<text x="266.4" y="191.2">of</text>
<text x="273.9" y="191.2">5</text>
<text x="281.6" y="187.2">00</text>
<text x="125" y="192.4">TXD1</text>
<text x="125.5" y="194.9">PC4</text>
<text x="196.7" y="193.7">Prepared By:</text>
<text x="246.5" y="193.7">Approved By:</text>
</g>
<g font-size="2.2" fill="#000080">
<text x="59.3" y="16.5">TP1</text>
<text x="136.9" y="17">U1</text>
<text x="184.2" y="19.5">R5</text>
<text x="196.7" y="19.5">1K</text>
<text x="10" y="26.9">DB 9PIN MALE</text>
<text x="15" y="24.4">DB1</text>
<text x="59.1" y="25.4">+5V</text>
<text x="59.3" y="28.9">TP2</text>
<text x="146.9" y="29.4">LM317</text>
<text x="196.7" y="26.9">L1</text>
<text x="129.5" y="34.4">C24</text>
<text x="179.3" y="34.4">2 PIN MALE BERG</text>
<text x="181.8" y="31.9">JP5</text>
<text x="245" y="31.9">JP9</text>
<text x="263.9" y="31.9">R23</text>
<text x="263.9" y="34.4">1K</text>
<text x="274.6" y="32.2">POT1</text>
<text x="39.9" y="41.9">D2</text>
<text x="59.3" y="41.4">TP3</text>
<text x="59.8" y="36.9">GND</text>
<text x="107.1" y="41.9">100uF/16V</text>
<text x="114.6" y="36.9">C1</text>
<text x="129.5" y="39.4">0.1uF</text>
<text x="146.9" y="41.9">R2</text>
<text x="159.3" y="36.9">R3</text>
<text x="159.3" y="39.4">240E</text>
<text x="208.7" y="36.8" transform="rotate(-90 208.7 36.8)">RED LED(5mm)</text>
<text x="241.5" y="39.4">2PIN BERG</text>
<text x="39.9" y="44.4">5V,1.5W</text>
<text x="146.9" y="44.4">390E</text>
<text x="161.8" y="46.9">150E</text>
<text x="164.3" y="44.4">R4</text>
<text x="184.2" y="44.4">R6</text>
<text x="196.7" y="44.4">0E</text>
<text x="284.9" y="44.3" transform="rotate(-90 284.9 44.3)">10K ANVI POT</text>
<text x="59.1" y="50.3">+3.3V</text>
<text x="82.2" y="48.6">PJ1</text>
<text x="146.9" y="51.8">R1</text>
<text x="146.9" y="49.3">33E</text>
<text x="209.1" y="51.8">C3</text>
<text x="181.8" y="54.3">C2</text>
<text x="181.8" y="56.8">22uF/16V</text>
<text x="209.1" y="54.3">0.1uF</text>
<text x="74.7" y="64.3">3 PIN POWERJACK</text>
<text x="164.3" y="76.7">DB2</text>
<text x="24.9" y="81.7">R15</text>
<text x="37.4" y="81.7">22K</text>
<text x="156.9" y="79.2">DB 9PIN FEMALE</text>
<text x="31.2" y="86.4">JP7</text>
<text x="117" y="84.2">R21</text>
<text x="117" y="86.7">22K</text>
<text x="221.6" y="89.2">U2</text>
<text x="96.4" y="92.7">JP6</text>
<text x="119.5" y="91.7">SW2</text>
<text x="219.1" y="91.7">MAX232</text>
<text x="24.9" y="96.6">2 PIN MALE BERG</text>
<text x="62.3" y="99.1">Q2</text>
<text x="90.2" y="97.6">2 PIN MALE BERG</text>
<text x="119.5" y="96.6">AJIT KEY</text>
<text x="191.7" y="99.1">R25</text>
<text x="201.7" y="99.1">100E</text>
<text x="244" y="96.6">R26</text>
<text x="244" y="99.1">100E</text>
<text x="59.8" y="104.1">BC547</text>
<text x="117" y="104.1">C7</text>
<text x="117" y="106.6">0.1uF</text>
<text x="249" y="104.1">C9</text>
<text x="249" y="107.6">1uF</text>
<text x="15" y="109.1">1N4148</text>
<text x="27.4" y="109.1">D4</text>
<text x="32.4" y="111.5">R16</text>
<text x="47.3" y="109.1">R17</text>
<text x="47.3" y="111.5">22K</text>
<text x="156.9" y="108.3">R30</text>
<text x="32.4" y="114">22K</text>
<text x="97.1" y="116.5">R39</text>
<text x="97.1" y="119">2K2</text>
<text x="109.6" y="115.8">L2</text>
<text x="161.8" y="116.5">2K2</text>
<text x="171.8" y="119">R28</text>
<text x="199.2" y="116.5">C8</text>
<text x="206.7" y="116.5">1uF 1</text>
<text x="146.9" y="121.5">R35</text>
<text x="171.8" y="124">2K2</text>
<text x="184.2" y="123.3">R29</text>
<text x="246.5" y="121.5">C12</text>
<text x="246.5" y="124">0.1uF</text>
<text x="31.2" y="129.2">SW3</text>
<text x="109.6" y="126.5">LED</text>
<text x="144.4" y="126.5">5K1</text>
<text x="276.3" y="129">JP20</text>
<text x="109.6" y="136.4">TP8</text>
<text x="184.2" y="134">5K1</text>
<text x="221.6" y="136.4">C6</text>
<text x="234" y="136.4">C10</text>
<text x="31.2" y="139.2">SW DIP-2</text>
<text x="119.5" y="143.9">L3</text>
<text x="132.5" y="143.2">R36</text>
<text x="214.1" y="141.4">1uF</text>
<text x="234" y="141.4">1uF</text>
<text x="268.9" y="141.4">HEADER 3</text>
<text x="90.2" y="149.9">2 PIN MALE BERG</text>
<text x="96.4" y="144.9">JP10</text>
<text x="132.5" y="146.4">470E</text>
<text x="114.6" y="151.4">YELLOW LED</text>
<text x="117" y="158.9">R69</text>
<text x="117" y="161.3">RESISTOR</text>
<text x="144.4" y="158.9">TP6</text>
<text x="144.4" y="161.3">GND</text>
<text x="151.9" y="158.9">TP7</text>
<text x="151.9" y="161.3">+5V</text>
<text x="42.4" y="166.3">R20</text>
<text x="59.8" y="166.3">D1</text>
<text x="102.1" y="165.6">TP9</text>
<text x="20" y="173.8">R19</text>
<text x="42.4" y="168.8">10K</text>
<text x="54.8" y="168.8">1N4148</text>
<text x="20" y="176.3">22K</text>
<text x="114.6" y="176.3">C27</text>
<text x="114.6" y="178.8">22uF/16V</text>
<text x="184.2" y="178.8">RM2</text>
<text x="37.4" y="181.3">Q1</text>
<text x="7.5" y="188.7">1N4148</text>
<text x="12.5" y="186.2">D3</text>
<text x="27.4" y="188.7">R18</text>
<text x="27.4" y="191.2">22K</text>
<text x="34.9" y="186.2">BC547</text>
<text x="49.8" y="186.2">C11</text>
<text x="49.8" y="188.7">0.1uF</text>
<text x="57.3" y="186.2">SW1</text>
<text x="151.9" y="186.2">JP8</text>
<text x="144.4" y="198.7">HEADER 3</text>
<text x="166.8" y="198.7">3 WAY RELIAMATE</text>
</g>
<g font-size="2.2" fill="#004080">
<text x="138.2" y="21">VIN</text>
<text x="146.8" y="21">VOUT</text>
<text x="145.5" y="26.2" transform="rotate(-90 145.5 26.2)">GND</text>
<text x="84.7" y="53.3">1</text>
<text x="84.7" y="58.3">3</text>
<text x="84.7" y="55.8">2</text>
<text x="215.3" y="95.6">R1IN</text>
<text x="225.3" y="95.6">T1OUT</text>
<text x="215.3" y="100.6">R2IN</text>
<text x="225.3" y="100.6">T2OUT</text>
<text x="215.3" y="105.6">T2IN</text>
<text x="215.3" y="103.1">T1IN</text>
<text x="228.5" y="105.6">C2+</text>
<text x="215.3" y="110.5">R1OUT</text>
<text x="215.3" y="113">R2OUT</text>
<text x="229.1" y="110.5">C2-</text>
<text x="215.3" y="118">C1+</text>
<text x="228" y="115.5">VCC</text>
<text x="215.3" y="123">C1-</text>
<text x="222.6" y="125.7" transform="rotate(-90 222.6 125.7)">GND</text>
<text x="227.6" y="125.7" transform="rotate(-90 227.6 125.7)">V-</text>
<text x="232.6" y="125.7" transform="rotate(-90 232.6 125.7)">V+</text>
<text x="275.1" y="133">1</text>
<text x="275.1" y="135.4">2</text>
<text x="275.1" y="137.9">3</text>
<text x="148" y="163.1" transform="rotate(-90 148 163.1)">1</text>
<text x="155.4" y="163.1" transform="rotate(-90 155.4 163.1)">1</text>
<text x="185.5" y="182.8">1</text>
<text x="185.5" y="185.2">2</text>
<text x="150.6" y="190.2">1</text>
<text x="185.5" y="187.7">3</text>
<text x="150.6" y="192.7">2</text>
<text x="150.6" y="195.2">3</text>
</g>
<g font-size="2.2" fill="#f00">
<text x="183.8" y="99.1">R0IN</text>
<text x="42.4" y="176.3">1</text>
<text x="64.8" y="193.7">2</text>
</g>
<g font-size="1.8">
<text x="31.1" y="1.9">5</text>
<text x="88.3" y="1.9">4</text>
<text x="145.5" y="1.9">3</text>
<text x="202.7" y="1.9">2</text>
<text x="259.9" y="1.9">1</text>
<text x=".7" y="29.2">D</text>
<text x="289.2" y="29.2">D</text>
<text x=".7" y="79.3">C</text>
<text x="289.2" y="79.3">C</text>
<text x=".7" y="129.5">B</text>
<text x="289.2" y="129.5">B</text>
<text x=".7" y="179.6">A</text>
<text x="289.2" y="179.6">A</text>
<text x="31.1" y="205">5</text>
<text x="88.3" y="205">4</text>
<text x="145.5" y="205">3</text>
<text x="202.7" y="205">2</text>
<text x="259.9" y="205">1</text>
</g>
</svg>
